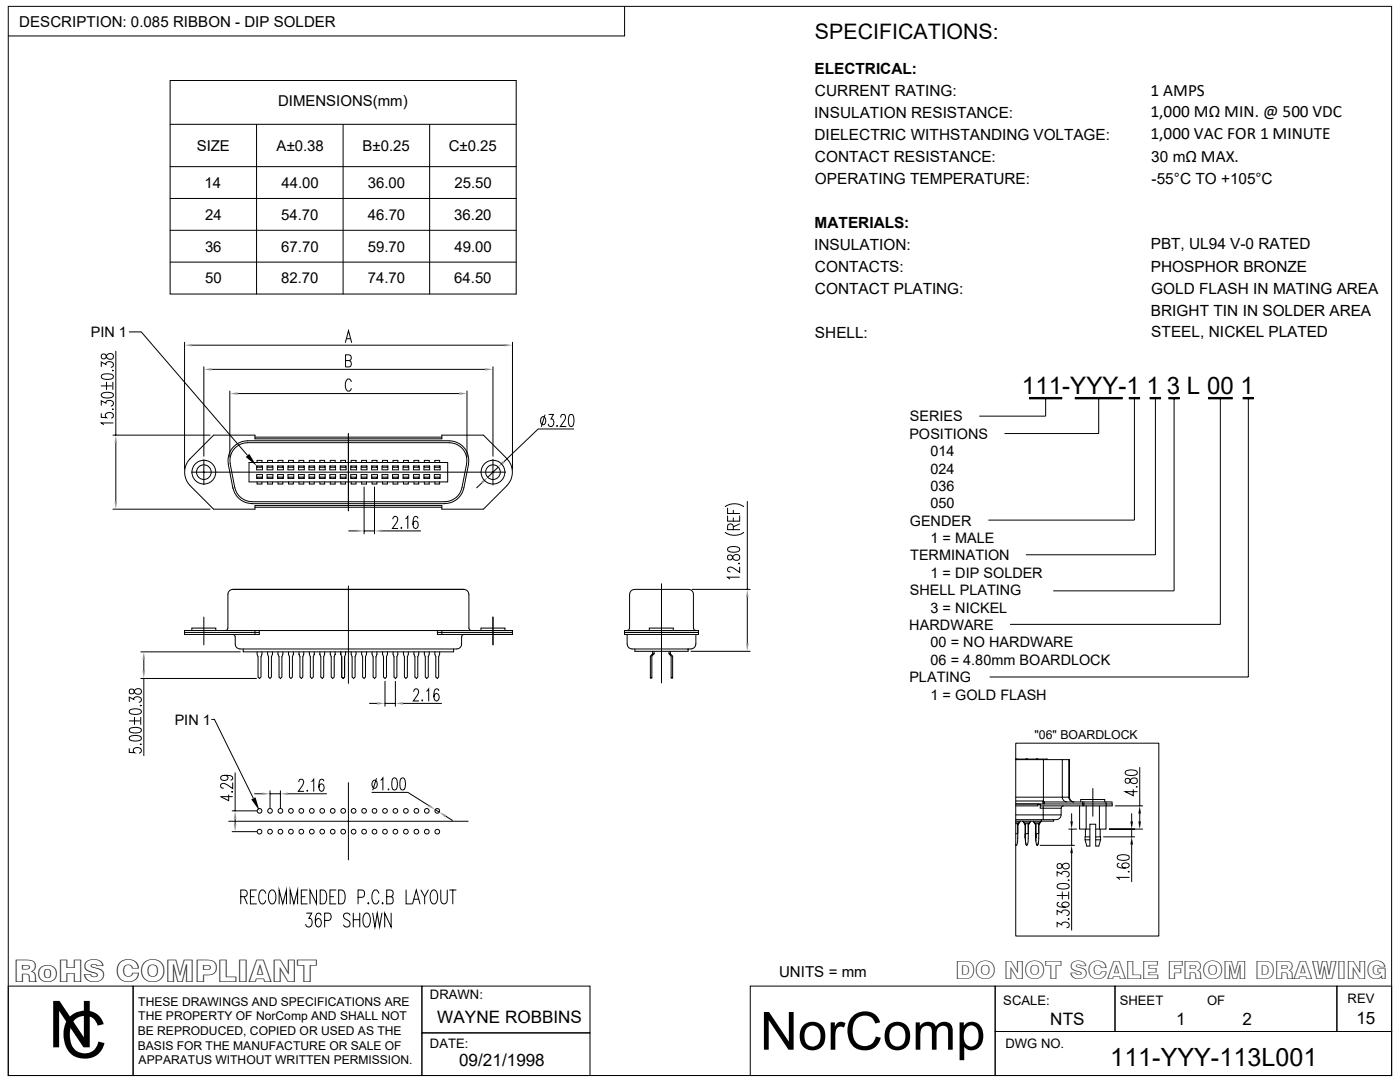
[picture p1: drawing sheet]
<svg xmlns="http://www.w3.org/2000/svg" width="279mm" height="216mm" viewBox="0 0 279 216" stroke-linecap="round" stroke-linejoin="round" font-family="sans-serif">
<g fill="none" stroke="#000" stroke-width=".2">
<path d="M1.7 1.3h276v213.3h-276zM124.7 1.3v5.9h-123M205.4 79.3h6.6M205.4 79.5h6.6M205.4 79.6h6.6M208.7 79.6v3.4h-13.2M214.5 79.3h9.5M214.5 79.5h9.5M214.5 79.6h9.5M219.3 79.6v6.9h-18.8M225.3 79.3h2.2M225.3 79.5h2.2"/>
<path d="M225.3 79.6h2.2M226.4 79.6v24.2h-29.1M229.4 79.3h2.3M229.4 79.5h2.3M229.4 79.6h2.3M230.6 79.6v31.1h-25.9M233.2 79.3h2.2M233.2 79.5h2.2M233.2 79.6h2.2M234.3 79.6v38.3h-24.1M241.1 79.3h4.9M241.1 79.5h4.9"/>
<path d="M241.1 79.6h4.9M243.5 79.6v45h-41.9M248 79.3h2.3M248 79.5h2.3M248 79.6h2.3M249.1 79.6v55.5h-51.6M46.9 154.2v7.6M69.5 156.2v15.4M45.6 163.9h47.8M46.3 165.9h4.9M46.3 161.8h4.9M46.9 163.3v1.1"/>
<path d="M48 178.9h.9a.7 .7 0 0 0 .5-.6 .7 .7 0 0 0-.5-.7h-.9v2.8M48.7 178.9l.6 1.5M50 178.9h.7M51.2 177.6h-1.2v2.8h1.2M53 178.2a.65 .65 0 0 0-.6-.6 .65 .65 0 0 0-.7 .6 1.87 1.87 0 0 0 .5 2.2 .69 .69 0 0 0 .8-.7M54 177.7l.1-.1a.87 .87 0 0 1 1 1 1.76 1.76 0 0 1-.6 1.8 .69 .69 0 0 1-.8-.7 2.09 2.09 0 0 1 .3-2zM60.1 178.9h.8M61.3 177.6h-1.2v2.8h1.2M63.2 177.6v2.8l-1.3-2.8v2.8M63.9 177.6h.7a1.78 1.78 0 0 1 0 2.8h-.7zM65.8 178.9h.8M67 177.6h-1.2v2.8h1.2"/>
<path d="M67.6 177.6h.6a1.78 1.78 0 0 1 0 2.8h-.6zM71.5 179h.8a.8 .8 0 0 0 .5-.7 .8 .8 0 0 0-.5-.7h-.8v2.8M75.6 178.2a.65 .65 0 0 0-1-.5 2.03 2.03 0 0 0 .2 2.7 .69 .69 0 0 0 .8-.7M77.2 178.9h.8a.71 .71 0 0 0 .5-.6 .71 .71 0 0 0-.5-.7h-.8v2.8h.8a.79 .79 0 0 0 .5-.8 .79 .79 0 0 0-.5-.7M81 177.6v2.8h1.2M82.6 179.4h.9M84 177.6l.8 1.3v1.5M85.5 177.6l-.7 1.3M86.2 177.7l.2-.1a.89 .89 0 0 1 .9 1 1.83 1.83 0 0 1-.5 1.8 .84 .84 0 0 1-.9-1.1 1.99 1.99 0 0 1 .3-1.6zM88 177.6v2a.68 .68 0 0 0 .7 .8l.3-.2 .3-.6v-2M89.7 177.6h1.3M90.4 177.6v2.8"/>
<path d="M1.7 196.8h24.9v17.8h-24.9zM26.6 196.8h57.6v17.8h-57.6zM55.7 180.4v-2.8l.7 2.8 .8-2.8v2.8M57.9 180.4v-2.8l.8 2.8 .7-2.8v2.8M61.2 182.2h1l-.6 1.1h.3a1.04 1.04 0 0 1-.2 1.7 .58 .58 0 0 1-.7-.6M64.1 182.6l-.2-.3-.4-.1a1.61 1.61 0 0 0-.6 1.8l.1 .6 .5 .4a.89 .89 0 0 0 .6-.9 .89 .89 0 0 0-.6-.8l-.3 .1-.3 .6M64.8 183.7h.8a.79 .79 0 0 0 .5-.8 .79 .79 0 0 0-.5-.7h-.8v2.8M69.8 182.6a.66 .66 0 0 0-1-.3 .66 .66 0 0 0 .1 1.1l.6 .3a.7 .7 0 0 1 .2 1.1 .7 .7 0 0 1-1.1-.2M70.5 182.2v2.8M70.5 183.5h1.3M71.8 182.2v2.8M72.8 182.3l.2-.1a.69 .69 0 0 1 .8 .7 1.93 1.93 0 0 1-.4 2.1 .86 .86 0 0 1-1-1.1 1.96 1.96 0 0 1 .4-1.6z"/>
<path d="M73.5 180.1l.1 .1-.1 .2zM74.4 182.2l.4 2.8 .5-2.8 .5 2.8 .4-2.8M76.3 180.1l.2 .1-.2 .2zM78.1 182.2v2.8l-1.3-2.8v2.8M82.3 180.4l.8-2.8 .7 2.8M84.2 196.8h33.6v9.3h-33.6zM149.7 196.8h48.9v17.8h-48.9zM198.6 196.8h23.9v9h-23.9zM222.5 196.8h44.3v9h-44.3zM266.8 196.8h10.9v9h-10.9zM84.2 206.1h33.6v8.5h-33.6zM198.6 205.8h79.1v8.8h-79.1z"/>
<circle cx="51.8" cy="165.9" r=".47"/>
<circle cx="51.8" cy="161.8" r=".47"/>
<circle cx="53.9" cy="161.8" r=".47"/>
<circle cx="53.9" cy="165.9" r=".47"/>
<circle cx="56" cy="161.8" r=".47"/>
<circle cx="56" cy="165.9" r=".47"/>
<circle cx="58.1" cy="161.8" r=".47"/>
<circle cx="58.1" cy="165.9" r=".47"/>
<circle cx="60.1" cy="161.8" r=".47"/>
<circle cx="60.1" cy="165.9" r=".47"/>
<circle cx="62.2" cy="165.9" r=".47"/>
<circle cx="62.2" cy="161.8" r=".47"/>
<circle cx="64.3" cy="161.8" r=".47"/>
<circle cx="64.3" cy="165.9" r=".47"/>
<circle cx="66.4" cy="165.9" r=".47"/>
<circle cx="66.4" cy="161.8" r=".47"/>
<circle cx="68.5" cy="165.9" r=".47"/>
<circle cx="68.5" cy="161.8" r=".47"/>
<circle cx="70.6" cy="165.9" r=".47"/>
<circle cx="70.6" cy="161.8" r=".47"/>
<circle cx="72.7" cy="161.8" r=".47"/>
<circle cx="72.7" cy="165.9" r=".47"/>
<circle cx="74.7" cy="161.8" r=".47"/>
<circle cx="74.7" cy="165.9" r=".47"/>
<circle cx="76.8" cy="165.9" r=".47"/>
<circle cx="76.8" cy="161.8" r=".47"/>
<circle cx="78.9" cy="165.9" r=".47"/>
<circle cx="78.9" cy="161.8" r=".47"/>
<circle cx="81" cy="161.8" r=".47"/>
<circle cx="81" cy="165.9" r=".47"/>
<circle cx="83.1" cy="165.9" r=".47"/>
<circle cx="83.1" cy="161.8" r=".47"/>
<circle cx="85.2" cy="161.8" r=".47"/>
<circle cx="85.2" cy="165.9" r=".47"/>
<circle cx="87.3" cy="165.9" r=".47"/>
<circle cx="87.3" cy="161.8" r=".47"/>
</g>
<g fill="#969696">
<path d="M46.7 164.4h.5l-.3 1.5z"/>
<path d="M46.9 161.8l.3 1.5h-.5z"/>
</g>
<path d="M44.8 154.7l.6 .2a.71 .71 0 0 1-.5 .9 .71 .71 0 0 1-.9-.5l.1-.4a2.37 2.37 0 0 1 2.2 0l.1 .4-.3 .4M45.6 158.6v1.2l-1.6-.8h2.4M46.2 158h.2zM46.4 156.2v1.2l-1.1-.9a.69 .69 0 0 0-.8-.2 .69 .69 0 0 0-.5 .7l.2 .2 .4 .1M50.8 158.4h1.5M53.9 157.8v3.4M53.9 158.4h2.1M56 157.8v3.4M57.5 158.4h7.7" fill="none" stroke="#000" stroke-width=".2"/>
<g fill="#969696">
<path d="M52.3 158.1l1.6 .3-1.6 .2z"/>
<path d="M56 158.4l1.5-.3v.5z"/>
</g>
<g fill="none" stroke="#000" stroke-width=".2">
<path d="M36.8 68.3v25.3M38.4 68.9h62.3M102.3 68.3v25.3M37.9 96.9l4.7 4.7h8.3M43.2 94.2h52.6M50.9 86.8h-8.3l-4.7 4.8a3.8 3.8 0 0 0 0 5.3M69.5 86.5v15.4M88.2 86.8h8.3l4.6 4.7a3.9 3.9 0 0 1 0 5.4l-4.6 4.7h-8.3M46.4 117.6h46.2M69.5 116.9v19.5M36.8 126.2h15M36.8 125.8h65.5"/>
<path d="M46.5 126.6l.3 .1 .1 .4v1.4a.94 .94 0 0 0 1 1M47.9 129.5h43.3M48.5 129.5v.6h42v-.6M50.9 125.8v.8M51.8 125.8v.8h-15M87.3 126.2h15zM87.3 125.8v.8h15v-.8M88.2 125.8v.8M92.1 127.1v1.4a.94 .94 0 0 1-.9 1M92.6 126.6l-.3 .1-.2 .4M98.4 123.1v5.6M102.3 125.8v.8z"/>
<path d="M102.3 125.8v.4M59.6 156.1l.1-.4a.53 .53 0 0 1 .8-.1 .53 .53 0 0 1 0 .8l-1 1.5h1.2M61.3 157.7v.2zM62.2 156l.4-.5v2.4M64.6 155.8l-.1-.2-.4-.1a1.41 1.41 0 0 0-.5 1.6l.1 .5 .4 .3a.79 .79 0 0 0 .6-.7 .79 .79 0 0 0-.6-.8l-.2 .1-.3 .6"/>
</g>
<g fill="#969696">
<path d="M36.8 68.9l1.6-.3v.5z"/>
<path d="M100.7 68.6l1.6 .3-1.6 .2z"/>
</g>
<path d="M40.7 73.1v18M42.2 73.7h54.6M68.9 68.4l.7-2.4 .6 2.4M69.2 67.6h.8M98.4 73.1v18M38.1 94.2h5.1M40.7 91.7v5.1" fill="none" stroke="#000" stroke-width=".2"/>
<g fill="#969696">
<path d="M96.8 73.4l1.6 .3-1.6 .3z"/>
<path d="M40.7 73.7l1.5-.3v.6z"/>
</g>
<path d="M45.9 78v13.3M47.4 78.5h44.3M69 71.9h.7a.59 .59 0 0 0 .4-.5 .59 .59 0 0 0-.4-.6h-.7v2.4h.7a.68 .68 0 0 0 .4-.6 .68 .68 0 0 0-.4-.7M93.2 78v13.3" fill="none" stroke="#000" stroke-width=".2"/>
<g fill="#969696">
<path d="M91.7 78.3l1.5 .2-1.5 .3z"/>
<path d="M45.9 78.5l1.5-.2v.5z"/>
</g>
<path d="M70.1 76.2a.56 .56 0 0 0-.5-.6 .56 .56 0 0 0-.6 .6v1.3a.56 .56 0 0 0 .6 .6 .56 .56 0 0 0 .5-.6M96.2 96.3l-1.1 1.1M99.4 93.2l-2.1 2M114.6 85.6h-7.2l-6.8 6.5" fill="none" stroke="#000" stroke-width=".2"/>
<g fill="#969696">
<path d="M96 96.1l1.3-.9-.9 1.3z"/>
<path d="M100.4 91.9l.3 .4-1.3 .9z"/>
</g>
<path d="M23.1 70.1v16.7M22.5 86.8h19.4M23.1 88.4v11.7M108.1 83.3l.2-.2a.82 .82 0 0 1 .6 .8 .82 .82 0 0 1-.6 .9 1.02 1.02 0 0 1-.2-1.5zM108.8 82.8l-.8 2.3M109.6 82.7h.8l-.4 .9a.76 .76 0 0 1 .5 .8 .76 .76 0 0 1-.7 .7l-.2-.1-.2-.4M111.2 84.9v.2zM111.9 83.3l.1-.4a.54 .54 0 0 1 .7-.1 .54 .54 0 0 1 .1 .8l-1 1.5h1.1M113.7 82.8l.4-.1a1.21 1.21 0 0 1 .5 1.4l-.3 .9-.4 .1a1.26 1.26 0 0 1-.5-1.4zM22.5 101.6h19.4" fill="none" stroke="#000" stroke-width=".2"/>
<g fill="#969696">
<path d="M22.9 100.1h.5l-.3 1.5z"/>
<path d="M23.1 86.8l.3 1.6h-.5z"/>
</g>
<g fill="none" stroke="#000" stroke-width=".2">
<path d="M20.2 73.1v-.9l.9 .5a.72 .72 0 0 1 1-.5 .72 .72 0 0 1 .4 .9l-.3 .2M20.2 77h2.1M20.3 78.5a2.41 2.41 0 0 1 2.2 0l.1 .4a1.21 1.21 0 0 1-1.3 .5l-1-.2-.1-.3zM20.3 74.8l1-.2a1.02 1.02 0 0 1 1.3 .6 1.21 1.21 0 0 1-1.3 .5l-1-.2-.1-.3zM20.3 70.7l-.1 .6a.51 .51 0 0 0 .5 .3 .51 .51 0 0 0 .4-.2 .79 .79 0 0 1 .6-.8 .79 .79 0 0 1 .9 .4 .75 .75 0 0 1-.7 .8 .75 .75 0 0 1-.8-.9 .56 .56 0 0 0-.8-.2zM21.3 76.3v1.4M22.4 73.9h.2zM22.5 76.3v1.4M20.2 82.5v.8l1.1 .1a.54 .54 0 0 1-.3-.6 .54 .54 0 0 1 .4-.4l.3-.1a.65 .65 0 0 1 .8 .2 .65 .65 0 0 1 0 .8l-.3 .1M20.2 80.9v-.9l.9 .5v-.3a.83 .83 0 0 1 .9-.3 .83 .83 0 0 1 .6 .7l-.1 .3-.3 .1M22.4 81.7h.2zM22.6 84.4h-2.4l.5 .4"/>
<path d="M95.8 94.2h5.1M98.4 91.7v5.1M28.1 130.1h19.9M28.1 135.4h23.1M28.7 131.6v2.2M28.7 135.4v15.4M36.8 125.8v.8M38.3 125.8v-.5h4.8v.5M40.7 123.1v5.6M51.3 130.1l.2 .9v4.1l.3 .3 .3-.3v-4.1l.2-.9M53.4 130.1l.2 .9v4.1l.3 .3 .3-.3v-4.1l.2-.4v-.5M55.5 130.1v.5l.2 .4v4.1l.3 .3 .3-.3v-4.1l.2-.9"/>
<path d="M57.6 130.1l.2 .9v4.1l.3 .3 .3-.3v-4.1l.1-.9M59.7 130.1l.2 .9v4.1l.2 .3 .3-.3v-4.1l.2-.9M61.7 130.1l.2 .9v4.1l.3 .3 .3-.3v-4.1l.2-.9M63.8 130.1l.2 .9v4.1l.3 .3 .3-.3v-4.1l.2-.9M65.9 130.1l.2 .9v4.1l.3 .3 .3-.3v-4.1l.2-.9M68 130.1l.2 .9v4.1M68.8 131v4.1l-.3 .3-.3-.3M69 130.1l-.2 .9M70.1 130.1l.2 .9v4.1l.3 .3 .3-.3v-4.1l.2-.9M72.2 130.1l.2 .9v4.1l.3 .3 .2-.3v-4.1l.3-.4v-.5M74.3 130.1v.5l.2 .4v4.1l.2 .3 .3-.3v-4.1l.2-.9M76.3 130.1l.2 .9v4.1l.3 .3 .3-.3v-4.1l.2-.9"/>
<path d="M78.4 130.1l.2 .9v4.1l.3 .3 .3-.3v-4.1l.2-.9M80.5 130.1l.2 .9v4.1l.3 .3 .3-.3v-4.1l.2-.9M82.6 130.1l.2 .9v4.1l.3 .3 .3-.3v-4.1l.2-.9M84.7 130.1l.2 .9v4.1l.3 .3 .3-.3v-4.1l.2-.9M86.8 130.1l.2 .9v4.1l.3 .3 .2-.3v-4.1l.2-.9M96 125.8v-.5h4.8v.5M98.4 123.1v5.6"/>
<circle cx="40.7" cy="94.2" r="1.46"/>
<circle cx="40.7" cy="94.2" r="2.37"/>
<circle cx="98.4" cy="94.2" r="1.46"/>
<circle cx="98.4" cy="94.2" r="2.37"/>
</g>
<g fill="#969696">
<path d="M28.7 130.1l.3 1.5h-.6z"/>
<path d="M28.4 133.8h.6l-.3 1.6z"/>
</g>
<g fill="none" stroke="#000" stroke-width=".2">
<path d="M25.8 140v-.9l.9 .5a.76 .76 0 0 1 .8-.6 .76 .76 0 0 1 .7 .7l-.5 .4M25.9 137.6l-.1 .5a.5 .5 0 0 0 .4 .4 .5 .5 0 0 0 .5-.3 .8 .8 0 0 1 .6-.8 .8 .8 0 0 1 .9 .4 .76 .76 0 0 1-.8 .8 .76 .76 0 0 1-.7-.9 .61 .61 0 0 0-.8-.1zM76.8 136v4.9M78.9 136v4.9M25.8 149.3v.8l1 .1a.53 .53 0 0 1-.2-.5 .53 .53 0 0 1 .3-.5 .75 .75 0 0 1 1 0 .75 .75 0 0 1 .2 .9l-.4 .2M25.8 143.8h2.1M25.9 147a2.62 2.62 0 0 1 2.2 0l.1 .4a1.26 1.26 0 0 1-1.4 .5l-.9-.3-.1-.2zM25.9 145.4a2.62 2.62 0 0 1 2.2 0l.1 .4a1.26 1.26 0 0 1-1.4 .5l-.9-.3-.1-.2zM25.9 141.7a2.62 2.62 0 0 1 2.2 0l.1 .4a1.26 1.26 0 0 1-1.4 .5l-.9-.3-.1-.2zM26.8 143.1v1.5M28 148.5h.2zM28 140.8h.2z"/>
<path d="M28.1 143.1v1.5M73.7 140.4h1.6M76.8 140.4h2.1M80.5 140.4h7.6"/>
</g>
<g fill="#969696">
<path d="M75.3 140.1l1.5 .3-1.5 .2z"/>
<path d="M78.9 140.4l1.6-.3v.5z"/>
</g>
<path d="M72.7 97.2v9.3M74.7 97.2v9.3M69.6 105.9h1.5M72.7 105.9h2M76.3 105.9h7.6M82.6 138l.1-.3a.53 .53 0 0 1 .7-.1 .53 .53 0 0 1 .1 .8l-1 1.5h1.1M84.3 139.6v.3zM85.2 137.9l.4-.4v2.4M87.6 137.8l-.1-.2-.4-.1a1.41 1.41 0 0 0-.5 1.6l.2 .7a.72 .72 0 0 0 .9-.6 .72 .72 0 0 0-.5-.8 .65 .65 0 0 0-.6 .7" fill="none" stroke="#000" stroke-width=".2"/>
<g fill="#969696">
<path d="M71.1 105.7l1.6 .2-1.6 .3z"/>
<path d="M74.7 105.9l1.6-.2v.5z"/>
</g>
<g fill="none" stroke="#000" stroke-width=".2">
<path d="M45.9 92.5l1 4.8a3.5 3.5 0 0 0 3.4 2.8M46.5 97.3a3.9 3.9 0 0 0 3.8 3.2h38.5a4 4 0 0 0 3.8-3.2l.9-4.7a3.9 3.9 0 0 0-3.8-4.6l-40.3-.1a3.9 3.9 0 0 0-3.8 4.7l.9 4.8M49.4 88.3a3.5 3.5 0 0 0-3.4 4.2M49.4 88.3h40.3M49.7 92.3v3.9zM49.7 92.3h39.6v3.9h-39.6M50.9 86.8v.8h37.3v-.8M50.9 87.2h37.3M51.2 94.7h1.2v.8h-1.2zM51.2 93h1.2v.7h-1.2zM51.3 96.2v.4h1v-.4M51.3 93v.2h1v-.2"/>
<path d="M51.3 92.3v-.4h1v.4M51.3 95.5v-.3h1v.3M53.3 94.7h1.2v.8h-1.2zM53.3 93h1.2v.7h-1.2zM53.4 93v.2h1v-.2M53.4 92.3v-.4h1v.4M53.4 96.2v.4h1v-.4M53.4 95.5v-.3h1v.3M55.4 94.7h1.2v.8h-1.2zM55.4 93h1.2v.7h-1.2zM55.5 96.2v.4h1v-.4M55.5 95.5v-.3h1v.3"/>
<path d="M55.5 93v.2h1v-.2M55.5 92.3v-.4h1v.4M57.5 94.7h1.1v.8h-1.1zM57.5 93h1.1v.7h-1.1zM57.6 96.2v.4h.9v-.4M57.6 95.5v-.3h.9v.3M57.6 93v.2h.9v-.2M57.6 92.3v-.4h.9v.4M59.6 94.7h1.1v.8h-1.1zM59.6 93h1.1v.7h-1.1zM59.7 93v.2h.9v-.2M59.7 92.3v-.4h.9v.4"/>
<path d="M59.7 96.2v.4h.9v-.4M59.7 95.5v-.3h.9v.3M61.7 94.7h1.1v.8h-1.1zM61.7 93h1.1v.7h-1.1zM61.7 96.2v.4h1v-.4M61.7 95.5v-.3h1v.3M61.7 93v.2h1v-.2M61.7 92.3v-.4h1v.4M63.7 94.7h1.2v.8h-1.2zM63.7 93h1.2v.7h-1.2zM63.8 96.2v.4h1v-.4M63.8 95.5v-.3h1v.3"/>
<path d="M63.8 93v.2h1v-.2M63.8 92.3v-.4h1v.4M65.8 94.7h1.2v.8h-1.2zM65.8 93h1.2v.7h-1.2zM65.9 93v.2h1v-.2M65.9 92.3v-.4h1v.4M65.9 96.2v.4h1v-.4M65.9 95.5v-.3h1v.3M67.9 94.7h1.2v.8h-1.2zM67.9 93h1.2v.7h-1.2zM68 96.2v.4h1v-.4M68 95.5v-.3h1v.3"/>
<path d="M68 93v.2h1v-.2M68 92.3v-.4h1v.4M69.5 86.5v15.4M70 94.7h1.2v.8h-1.2zM70 93h1.2v.7h-1.2zM70.1 96.2v.4h1v-.4M70.1 95.5v-.3h1v.3M70.1 93v.2h1v-.2M70.1 92.3v-.4h1v.4M72.1 94.7h1.1v.8h-1.1zM72.1 93h1.1v.7h-1.1zM72.2 93v.2h1v-.2"/>
<path d="M72.2 92.3v-.4h1v.4M72.2 96.2v.4h1v-.4M72.2 95.5v-.3h1v.3M74.2 94.7h1.1v.8h-1.1zM74.2 93h1.1v.7h-1.1zM74.3 96.2v.4h.9v-.4M74.3 95.5v-.3h.9v.3M74.3 93v.2h.9v-.2M74.3 92.3v-.4h.9v.4M76.2 94.7h1.2v.8h-1.2zM76.2 93h1.2v.7h-1.2zM76.3 96.2v.4h1v-.4"/>
<path d="M76.3 95.5v-.3h1v.3M76.3 93v.2h1v-.2M76.3 92.3v-.4h1v.4M78.3 94.7h1.2v.8h-1.2zM78.3 93h1.2v.7h-1.2zM78.4 93v.2h1v-.2M78.4 92.3v-.4h1v.4M78.4 96.2v.4h1v-.4M78.4 95.5v-.3h1v.3M80.4 94.7h1.2v.8h-1.2zM80.4 93h1.2v.7h-1.2zM80.5 96.2v.4h1v-.4"/>
<path d="M80.5 95.5v-.3h1v.3M80.5 93v.2h1v-.2M80.5 92.3v-.4h1v.4M82.5 94.7h1.2v.8h-1.2zM82.5 93h1.2v.7h-1.2zM82.6 96.2v.4h1v-.4M82.6 95.5v-.3h1v.3M82.6 93v.2h1v-.2M82.6 92.3v-.4h1v.4M84.6 94.7h1.1v.8h-1.1zM84.6 93h1.1v.7h-1.1zM84.7 93v.2h1v-.2"/>
<path d="M84.7 92.3v-.4h1v.4M84.7 96.2v.4h1v-.4M84.7 95.5v-.3h1v.3M86.7 94.7h1.1v.8h-1.1zM86.7 93h1.1v.7h-1.1zM86.8 96.2v.4h.9v-.4M86.8 95.5v-.3h.9v.3M86.8 93v.2h.9v-.2M86.8 92.3v-.4h.9v.4M89.7 88.3a3.5 3.5 0 0 1 3.4 4.2M93.1 92.5l-.9 4.8a3.5 3.5 0 0 1-3.4 2.8M46.4 117.6a.94 .94 0 0 0-.9 1v6.7"/>
<path d="M46.4 117.6h46.2M50.3 100.1h38.5M50.9 101.6v-.7h37.3v.7M50.9 101.2h37.3M78.4 103.6v-.1a.53 .53 0 0 1 .6-.5l.3 .3a.93 .93 0 0 1-.2 1l-.8 1.2h1.1M80.1 105.2v.3zM81 103.5l.4-.5v2.5M83.4 103.4l-.1-.2-.4-.2a1.41 1.41 0 0 0-.5 1.6l.3 .7a.71 .71 0 0 0 .8-.5 .71 .71 0 0 0-.5-.8l-.3 .1-.3 .5M92.6 117.6a.94 .94 0 0 1 1 1M93.6 118.6v6.7l.1 .4 .4 .1M132 116.5v19.8M138.1 117.6h11.6"/>
<path d="M149.1 100.1v17.5M149.1 119.1v9.3M45.5 125.3l-.2 .4-.3 .1M124.6 125.8h14.8v.4h-14.8h14.8v.4h-14.8M125.2 126.6v1.9a.94 .94 0 0 0 .9 1M126.1 129.5h11.8M126.7 129.5v.5h10.6v-.5M129.6 125.8v-.5h4.8v.5M130.2 130v.5l-.4 .4v4.4h.3v-4.4l.4-.4v-.5M133.5 130v.5l.4 .4v4.4h.3v-4.4l-.4-.4v-.5M137.9 130h11.8M138.9 126.6v1.9a.94 .94 0 0 1-1 1"/>
</g>
<g fill="#969696">
<path d="M148.9 128.4h.5l-.3 1.6z"/>
<path d="M149.1 117.6l.3 1.5h-.5z"/>
</g>
<g fill="none" stroke="#000" stroke-width=".2">
<path d="M125.6 118.6v6.7l-.1 .4-.3 .1M126.6 117.6a.94 .94 0 0 0-.9 1M126.6 117.6h10.8M137.4 117.6a.94 .94 0 0 1 1 1v6.7l.1 .4 .4 .1M144.7 106.2a3.2 3.2 0 0 0 3.7 0M144.7 101.1a3.2 3.2 0 0 1 3.7 0M145.2 102.9v1.1h2.4v-1.1M145.2 101.4v1.1h2.4M145.3 110.8l-.1 .6a.5 .5 0 0 0 .4 .3 .5 .5 0 0 0 .5-.2 .8 .8 0 0 1 .6-.8 .8 .8 0 0 1 .9 .4 .76 .76 0 0 1-.8 .8 .76 .76 0 0 1-.7-.9 .56 .56 0 0 0-.8-.2zM145.3 109.3a2.46 2.46 0 0 1 2.2 0l.1 .4a1.52 1.52 0 0 1-1.9 .4l-.4-.2-.1-.2zM146.3 105.7v-.7a.59 .59 0 0 0-.5-.5 .59 .59 0 0 0-.6 .5v.7h2.4M146.3 101.8v.7"/>
<path d="M146.3 103.3v.7M147.4 112.4h.2zM147.6 115.2h-2.4l.5 .4M147.6 113.1v1.1l-1.1-.8a.79 .79 0 0 0-1.3 .1l.1 .5 .5 .1M147.6 104.5l-1.3 .6M124.6 125.8v.8M74.2 158.1h7.2l4.1 2.6M86.8 161.5l.9 .6M89 162.9l1.3 .8"/>
</g>
<g fill="#969696">
<path d="M87.7 162.1l1.4 .6-.3 .4z"/>
<path d="M85.7 160.5l1.1 1-1.4-.6z"/>
</g>
<g fill="none" stroke="#000" stroke-width=".2">
<path d="M34 16.1h69v42.6h-69zM34 24.8h69M34 33.3h69M34 39.6h69M51.2 24.8v33.9M68.5 24.8v33.9M85.7 24.8v33.9M34 46h69M34 52.3h69M25.7 66.2h2.5l21.2 24.7M42.2 143.6h.6l7.8 15.7M74.5 155.8l.1-.1a.82 .82 0 0 1 .7 .8 .82 .82 0 0 1-.7 .8 1.02 1.02 0 0 1-.1-1.5z"/>
<path d="M75.1 155.3l-.7 2.3M76 155.7l.4-.5v2.4M77.5 157.4v.2zM78.4 155.3l.4-.1a1.26 1.26 0 0 1 .5 1.4l-.2 .9-.4 .1a1.17 1.17 0 0 1-.5-1.3zM80 155.3l.4-.1a1.26 1.26 0 0 1 .5 1.4l-.2 .9-.4 .1a1.17 1.17 0 0 1-.5-1.3zM202.7 148.3h28.6v38.5h-28.6zM202.7 159.8h5.4v.6M202.7 159.1h5.5v-7.5h3.8v7.5h1.3l.3 .6 .6 .3M202.7 151.6h5.5M203 151.5h-.3h6.2M204.7 151.5h.4h-.3M206.8 151.5h.1"/>
<path d="M206.8 151.5h.3M208.1 159.8l.1 .1M208.9 151.5l.2 .1M208.9 151.5v.1M212 151.6h1.3v7.5h.1M213.3 151.6h.1l.1 7.7 .2 .4 .7 .3M218.1 157.3v5.6M224.7 155.4l-.1 .6a.51 .51 0 0 0 .4 .3 .51 .51 0 0 0 .5-.3 .8 .8 0 0 1 .6-.7 .8 .8 0 0 1 .9 .3 .76 .76 0 0 1-.8 .8 .76 .76 0 0 1-.7-.8 .58 .58 0 0 0-.8-.2zM224.7 153.9a2.6 2.6 0 0 1 2.2 0l.1 .4a1.25 1.25 0 0 1-1.4 .4l-.9-.2-.1-.2zM226.2 157.6v1.2l-1.6-.8h2.4M226.8 157h.2zM227.5 153.1v7.7"/>
<path d="M202.7 162.6h5.5v1l2.9-.1 .5-.4 .2-.5M202.7 164.4h.5l-.1 1.9h-.4M202.7 164h.8l-.4 .6M202.7 163.6h5.5M202.7 163.9h5.1M203.1 164.6v3a.9 .9 0 0 1-.3 1.1l-.1-.1 .1 .1M203.1 167.3v.1M203.5 164.1l-.4 .5M203.6 163.9l-.1 .1zM204.3 164.1l.3 .5-.1-.2h.8l-.1 1.9h-.6l.1 1.8 .2 .6M204.6 164.5v1.8v-1.8l-.5-.6 .2 .1h1.3l-.4 .6M205.2 164.6v3a.9 .9 0 0 1-.3 1.1l-.2-.7-.1-1.7"/>
<path d="M205.2 167.3v.1M205.5 164.1l-.3 .5M205.7 163.9l-.1 .1zM206.4 164.1l.3 .5-.1-.2h.8l-.1 1.9h-.6v1.3a.93 .93 0 0 0 .4 1.1l.2-.7v-3.4M206.7 166.3v1.5M206.7 164.5v1.8v-1.8l-.5-.6 .1 .1h1.4l-.4 .6M207.1 160.5h.5M207.2 168.1l-.1 .6-.3-.3M207.3 167.3v.1M207.6 168.7h6.8M207.6 160.8v.5h.6v-.5M207.6 160.4h-4.9h4.4v.4h-4.4"/>
<path d="M207.6 160.8h8.5M207.6 164.1l-.3 .5M207.8 163.9l-.1 .1M207.8 163.6v.3M208.2 161.3h3.6v1.3h-3.6zM208.3 160l-.1-.9h3.8l.3 .6 .6 .3M208.4 160h7.6v.4M208.4 160h-.1v.4M208.4 160v.4M210.3 163.6v.3h-2.5M211 174.8v-.9l.9 .5a.75 .75 0 0 1 .8-.6 .75 .75 0 0 1 .7 .8l-.1 .2-.4 .2M211 178.7h2"/>
<path d="M211.1 176.5a2.72 2.72 0 0 1 2.2 0l.1 .4a1.57 1.57 0 0 1-2 .4l-.3-.1-.1-.3zM211.1 172.4l-.1 .6a.52 .52 0 0 0 .4 .3 .52 .52 0 0 0 .5-.2 .8 .8 0 0 1 .6-.8 .8 .8 0 0 1 .9 .3 .69 .69 0 0 1-.6 .8 .69 .69 0 0 1-.8-.5l-.4-.6zM212 178v1.4M212.3 160.8l-.4 .2-.1 .3M213.1 175.6h.3zM213.3 178v1.4M213.3 165.4h1.6M213.9 162.3v1.6M213.9 165.4v3.3M213.9 170.2v15.4M215.5 160.8v4.6h2M215.7 160v-.5h4.8v.5"/>
<path d="M216 160h4.7v.4M216.1 160.4h.2v.4h-.2zM216.1 160.4h-8.5v.4M216.3 160.4h4.5v.4h-4.5M216.3 160v.4M216.6 167.6l.3 1.2h.6v-4.3h1.2v4.3h.6l.3-1.2M216.6 165.4v1.6M216.8 160.8v4.6M217.5 167h-.9v.6h.9M218.7 167.6h.9M218.7 167h.9v.6M219.4 160.8v4.6"/>
<path d="M219.6 165.4v1.6M220.2 167h6.2M220.7 160.8v4.6h-2M220.7 160h1.2v.4M220.8 160.4h1.2v.4h-1.2M222.6 160.8h5.4M223.1 170.8a2.51 2.51 0 0 1 2.2 0l.1 .4a1.21 1.21 0 0 1-1.4 .5l-.9-.3-.1-.2zM223.3 172.3h-.2l-.1 .4a1.41 1.41 0 0 0 1.6 .5l.7-.2a.72 .72 0 0 0-.6-.9 .72 .72 0 0 0-.8 .5l.1 .4 .6 .2M225.1 173.9h.3zM225.4 175.1h-2.4l.4 .4M225.8 162.3v1.6M225.8 165.4v1.6"/>
<path d="M225.8 168.5v7.4M226.4 165.4h-5.1h6.7M227.5 162.3v1.6M211 185v-.9l.9 .5a.72 .72 0 0 1 .9-.6 .72 .72 0 0 1 .5 1l-.4 .1M211 182.5v-.8l.9 .4a.79 .79 0 0 1 .7-.5 .79 .79 0 0 1 .8 .5l-.1 .4-.4 .2M211.3 180.1h-.2l-.1 .4a1.41 1.41 0 0 0 1.6 .5l.7-.2a.7 .7 0 0 0-.6-.9 .7 .7 0 0 0-.8 .6 .6 .6 0 0 0 .7 .5M213.1 183.4h.3z"/>
</g>
<path d="M49 91.2l.7-.6 1.5 2.4zM50.1 159.5l.9-.4 .8 2.7zM213.6 163.9h.5l-.2 1.5zM213.9 168.7l.2 1.5h-.5zM225.6 163.9h.5l-.3 1.5zM225.8 167l.3 1.5h-.5zM227.2 163.9h.5l-.2 1.5zM227.5 160.8l.2 1.5h-.5z" fill="#000"/>
<g font-size="12.9">
<text x="9.6" y="209">N</text>
<text x="12" y="211.1">C</text>
</g>
<text font-size="10.5" x="151.7" y="209.5">NorComp</text>
<text font-size="6.2" x="2.8" y="195.9">RoHS COMPLIANT</text>
<g font-size="5">
<text x="190.7" y="195.4">DO NOT SCALE FROM DRAWING</text>
<text x="221.6" y="212.7">111-YYY-113L001</text>
</g>
<text font-size="4.8" x="204" y="78.6">111-YYY-1 1 3 L 00 1</text>
<text font-size="4.3" x="162.6" y="7.9">SPECIFICATIONS:</text>
<g font-size="3.5">
<text x="229.6" y="19.1">1 AMPS</text>
<text x="229.6" y="23.3">1,000 MΩ MIN. @ 500 VDC</text>
<text x="229.6" y="27.7">1,000 VAC FOR 1 MINUTE</text>
</g>
<g font-size="3.4">
<text x="87.3" y="204.2">WAYNE ROBBINS</text>
<text x="209.6" y="204.4">NTS</text>
<text x="234.7" y="204.4">1</text>
<text x="248" y="204.4">2</text>
<text x="270.7" y="204.4">15</text>
<text x="91.6" y="212.6">09/21/1998</text>
</g>
<g font-size="3.1">
<text x="162.6" y="14.8">ELECTRICAL:</text>
<text x="162.5" y="23.5">INSULATION RESISTANCE:</text>
<text x="162.6" y="19.1">CURRENT RATING:</text>
<text x="162.6" y="27.9">DIELECTRIC WITHSTANDING VOLTAGE:</text>
<text x="162.6" y="32.3">CONTACT RESISTANCE:</text>
<text x="229.8" y="32.3">30 mΩ MAX.</text>
<text x="162.6" y="36.7">OPERATING TEMPERATURE:</text>
<text x="229.8" y="36.7">-55°C TO +105°C</text>
<text x="162.6" y="45.5">MATERIALS:</text>
<text x="162.5" y="49.9">INSULATION:</text>
<text x="229.7" y="49.7">PBT, UL94 V-0 RATED</text>
<text x="162.6" y="54.3">CONTACTS:</text>
<text x="162.6" y="58.7">CONTACT PLATING:</text>
<text x="229.7" y="54.3">PHOSPHOR BRONZE</text>
<text x="229.7" y="58.7">GOLD FLASH IN MATING AREA</text>
<text x="229.7" y="63.1">BRIGHT TIN IN SOLDER AREA</text>
<text x="162.6" y="67.4">SHELL:</text>
<text x="229.8" y="67.2">STEEL, NICKEL PLATED</text>
</g>
<g font-size="3">
<text x="3.9" y="5.3">DESCRIPTION: 0.085 RIBBON - DIP SOLDER</text>
<text x="55.5" y="21.2">DIMENSIONS(mm)</text>
<text x="39.3" y="30.1">SIZE</text>
<text x="55.2" y="30.1">A±0.38</text>
<text x="72.3" y="30.1">B±0.25</text>
<text x="89.6" y="30.1">C±0.25</text>
<text x="40.8" y="37.5">14</text>
<text x="56.2" y="37.5">44.00</text>
<text x="73.4" y="37.5">36.00</text>
<text x="90.7" y="37.5">25.50</text>
<text x="40.9" y="43.9">24</text>
<text x="56.1" y="43.8">54.70</text>
<text x="73.4" y="43.8">46.70</text>
<text x="90.7" y="43.8">36.20</text>
<text x="40.9" y="50.2">36</text>
<text x="56.1" y="50.2">67.70</text>
<text x="73.4" y="50.2">59.70</text>
<text x="90.7" y="50.2">49.00</text>
<text x="40.9" y="56.5">50</text>
<text x="56.1" y="56.5">82.70</text>
<text x="73.4" y="56.5">74.70</text>
<text x="90.7" y="56.5">64.50</text>
<text x="155.5" y="195">UNITS = mm</text>
</g>
<g font-size="2.9">
<text x="18.1" y="67.3">PIN 1</text>
<text x="181.5" y="87.6">POSITIONS</text>
<text x="181.6" y="84.1">SERIES</text>
<text x="185.7" y="91">014</text>
<text x="185.7" y="94.5">024</text>
<text x="185.7" y="97.9">036</text>
<text x="185.7" y="101.4">050</text>
<text x="181.5" y="104.9">GENDER</text>
<text x="181.6" y="111.8">TERMINATION</text>
<text x="185.7" y="108.3">1 = MALE</text>
<text x="181.6" y="118.8">SHELL PLATING</text>
<text x="185.7" y="115.3">1 = DIP SOLDER</text>
<text x="181.5" y="125.7">HARDWARE</text>
<text x="185.7" y="122.3">3 = NICKEL</text>
<text x="185.7" y="129.2">00 = NO HARDWARE</text>
<text x="181.5" y="136.1">PLATING</text>
<text x="185.7" y="132.7">06 = 4.80mm BOARDLOCK</text>
<text x="185.7" y="139.6">1 = GOLD FLASH</text>
<text x="34.9" y="144.6">PIN 1</text>
</g>
<g font-size="2.6">
<text x="85.8" y="199.4">DRAWN:</text>
<text x="200.2" y="200.4">SCALE:</text>
<text x="223.5" y="200.4">SHEET</text>
<text x="240.9" y="200.4">OF</text>
<text x="268.9" y="200.2">REV</text>
<text x="85.8" y="209.2">DATE:</text>
<text x="200.7" y="209.1">DWG NO.</text>
</g>
<text font-size="2.5" x="206.4" y="147.4">&quot;06&quot; BOARDLOCK</text>
<g font-size="2.4">
<text x="27.6" y="200.7">THESE DRAWINGS AND SPECIFICATIONS ARE</text>
<text x="27.6" y="203.6">THE PROPERTY OF NorComp AND SHALL NOT</text>
<text x="27.5" y="206.5">BE REPRODUCED, COPIED OR USED AS THE</text>
<text x="27.5" y="209.4">BASIS FOR THE MANUFACTURE OR SALE OF</text>
<text x="27.7" y="212.3">APPARATUS WITHOUT WRITTEN PERMISSION.</text>
</g>
</svg>
